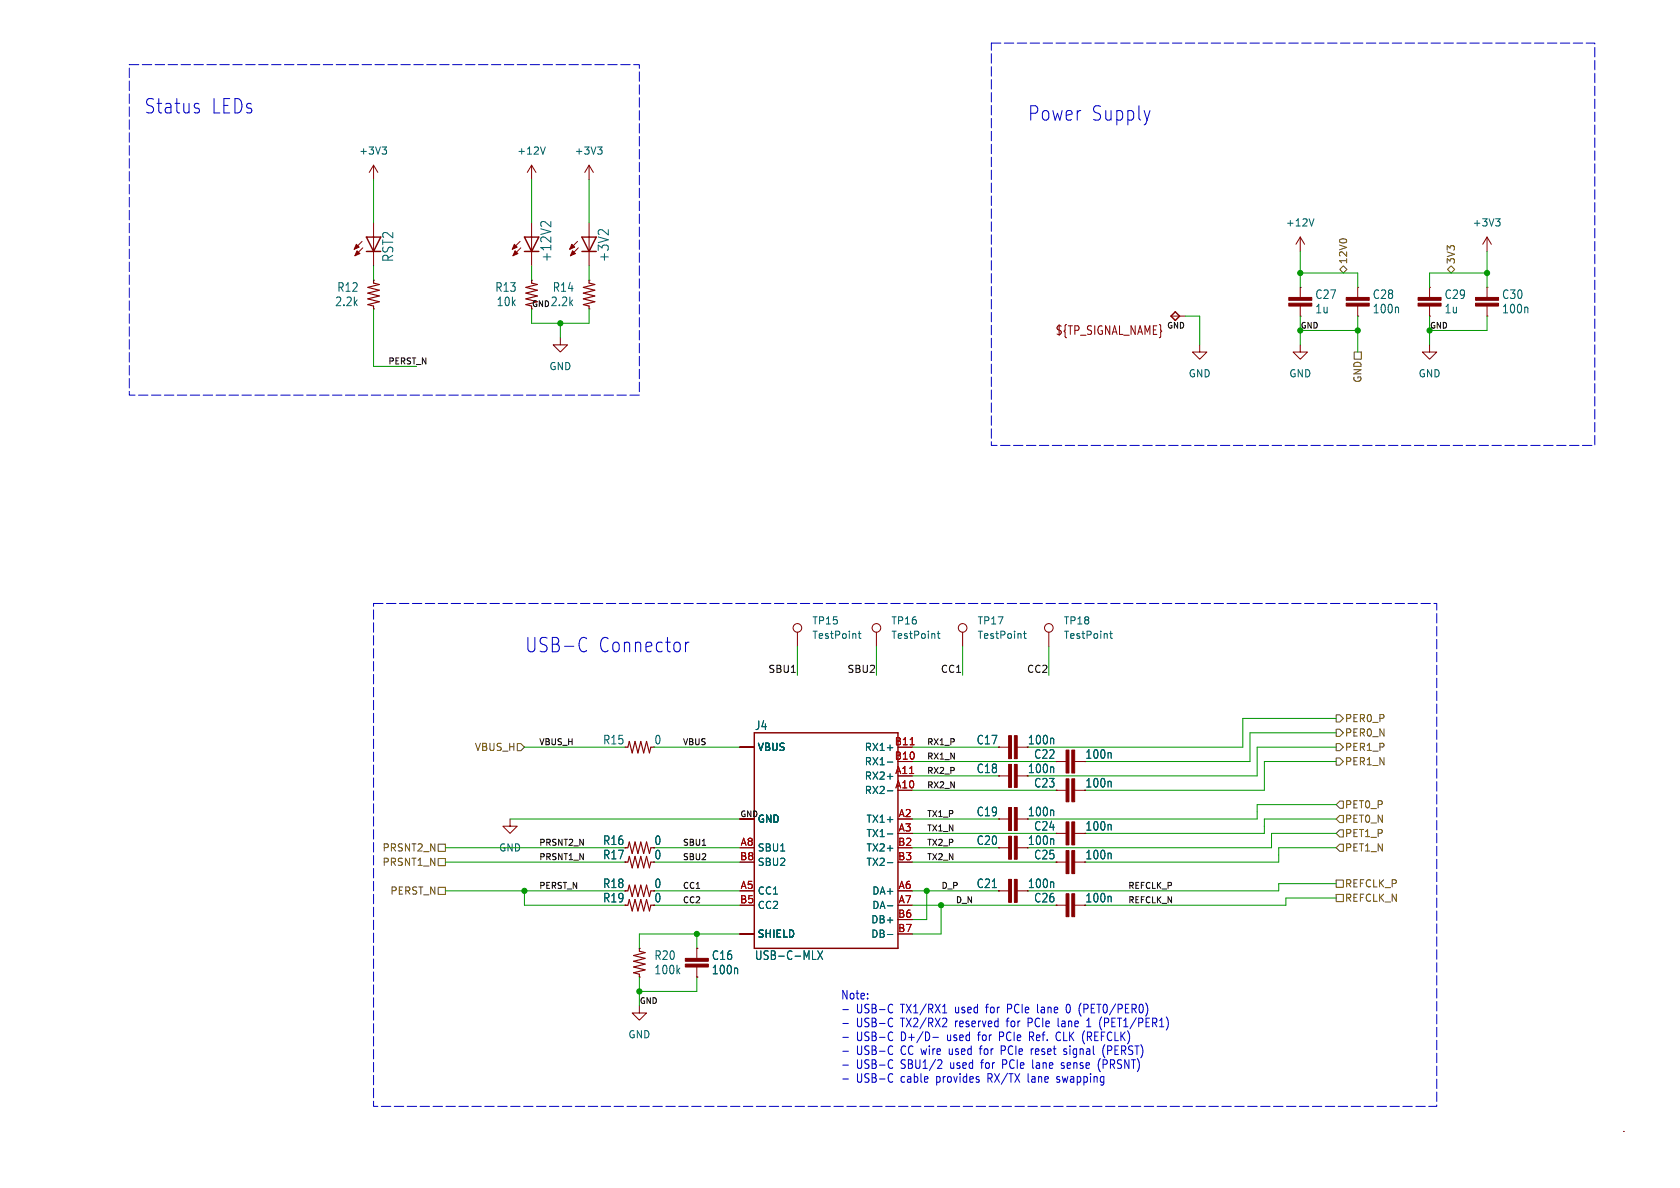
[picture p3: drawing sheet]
<svg xmlns="http://www.w3.org/2000/svg" width="297mm" height="210mm" viewBox="0 0 297 210" stroke-linecap="round" stroke-linejoin="round" font-family="sans-serif">
<g fill="none" stroke="#840000" stroke-width=".18">
<path d="M66 29.2v2.6M66 39.4v7.6M66 29.2l-.7 1.3M66 29.2l.8 1.3M94 29.2v2.6M94 39.4v7.6M94 29.2l-.8 1.3M94 29.2l.7 1.3M104.1 29.2v2.6M104.1 39.4v7.6M104.1 29.2l-.7 1.3M104.1 29.2l.8 1.3"/>
<path d="M64 42.7l-1.4 1.4M64.1 43.8l-1.4 1.4M66 54.6h.1M66 49.5h.1M91.9 42.7l-1.3 1.4M92.1 43.8l-1.4 1.4M94 49.5h.1M99.1 59.7v1.3h1.2l-1.2 1.2-1.3-1.2h1.3M102.1 42.7l-1.4 1.4M102.2 43.8l-1.4 1.4M104.1 54.6h.1M104.1 49.5h.1"/>
<path d="M207 55.9h2.5M229.9 50.8h.1M229.9 55.9h.1M229.9 41.9l-.8 1.3M229.9 41.9v2.6M229.9 50.8v1.8M229.9 54.1v1.8M229.9 41.9l.7 1.3M240 50.8h.1M240 55.9h.1M240 50.8v1.8M240 54.1v1.8"/>
<path d="M252.7 50.8h.1M252.7 55.9h.1M252.7 50.8v1.8M252.7 54.1v1.8M262.9 50.8h.1M262.9 55.9h.1M262.9 41.9v2.6M262.9 50.8v1.8M262.9 54.1v1.8M262.9 41.9l-.8 1.3M262.9 41.9l.8 1.3M212.1 61v1.2h1.3l-1.3 1.3-1.3-1.3h1.3"/>
<path d="M229.9 61v1.2h1.2l-1.2 1.3-1.3-1.3h1.3M252.7 61v1.2h1.3l-1.3 1.3-1.2-1.3h1.2M141 111.8v2.5M154.9 111.8v2.5M170.2 111.8v2.5M185.4 111.8v2.5M130.8 132.1h2.5M176.5 137.2h1.8M176.5 132.1h1.8M179.8 137.2h1.8M179.8 132.1h1.8M186.7 134.6h.1"/>
<path d="M186.7 134.6h1.8M186.7 139.7h1.8M190 134.6h1.8M190 139.7h1.8M90.2 144.8v1.3h1.2l-1.2 1.2-1.3-1.2h1.3M130.8 144.8h2.5M176.5 157.5h.1M176.5 144.8h1.8M176.5 149.9h1.8M176.5 157.5h1.8M179.8 144.8h1.8M179.8 149.9h1.8"/>
<path d="M179.8 157.5h1.8M186.7 147.3h1.8M186.7 152.4h1.8M190 147.3h1.8M190 152.4h1.8M113 172.7h.1M113 167.6h.1M113 177.8v1.3h1.3l-1.3 1.2-1.2-1.2h1.2M123.2 167.6h.1M123.2 172.7h.1M123.2 167.6v1.8M123.2 170.9v1.8"/>
<path d="M130.8 165.1h2.5M186.7 160h1.8M190 160h1.8M287 200h.1"/>
<circle cx="141" cy="111" r=".76"/>
<circle cx="154.9" cy="111" r=".76"/>
<circle cx="170.2" cy="111" r=".76"/>
<circle cx="185.4" cy="111" r=".76"/>
</g>
<path d="M64.8 44.5h2.5M64.8 41.9h2.5l-1.3 2.6zM92.7 44.5h2.5M92.7 41.9h2.5l-1.2 2.6zM102.9 44.5h2.5M102.9 41.9h2.5l-1.3 2.6zM207 55.9l.8-.8 .7 .8-.7 .7zM133.3 129.5h25.4v38.1h-25.4z" fill="none" stroke="#840000" stroke-width=".25"/>
<g fill="#840000" stroke="#840000" stroke-width=".18">
<path d="M179.3 135.1h.5v4.1h-.5z"/>
<path d="M178.3 135.1h.5v4.1h-.5z"/>
<path d="M101.1 43.2l.5 .5-.9 .4z"/>
<path d="M101.2 44.3l.5 .5-.9 .4z"/>
<path d="M179.3 130h.5v4.1h-.5z"/>
<path d="M178.3 130h.5v4.1h-.5z"/>
<path d="M238 53.6h4.1v.5h-4.1z"/>
<path d="M238 52.6h4.1v.5h-4.1z"/>
<path d="M121.2 170.4h4v.5h-4z"/>
<path d="M121.2 169.4h4v.5h-4z"/>
<path d="M63 43.2l.5 .5-.9 .4z"/>
<path d="M63.1 44.3l.5 .5-.9 .4z"/>
<path d="M260.9 53.6h4v.5h-4z"/>
<path d="M260.9 52.6h4v.5h-4z"/>
<path d="M189.5 158h.5v4.1h-.5z"/>
<path d="M188.5 158h.5v4.1h-.5z"/>
<path d="M189.5 132.6h.5v4.1h-.5z"/>
<path d="M188.5 132.6h.5v4.1h-.5z"/>
<path d="M250.7 53.6h4.1v.5h-4.1z"/>
<path d="M250.7 52.6h4.1v.5h-4.1z"/>
<path d="M189.5 145.3h.5v4.1h-.5z"/>
<path d="M188.5 145.3h.5v4.1h-.5z"/>
<path d="M227.8 53.6h4.1v.5h-4.1z"/>
<path d="M227.8 52.6h4.1v.5h-4.1z"/>
<path d="M179.3 142.7h.5v4.1h-.5z"/>
<path d="M178.3 142.7h.5v4.1h-.5z"/>
<path d="M189.5 137.7h.5v4h-.5z"/>
<path d="M188.5 137.7h.5v4h-.5z"/>
<path d="M189.5 150.4h.5v4h-.5z"/>
<path d="M188.5 150.4h.5v4h-.5z"/>
<path d="M90.9 43.2l.5 .5-.8 .4z"/>
<path d="M91.1 44.3l.5 .5-.9 .4z"/>
<path d="M179.3 147.8h.5v4.1h-.5z"/>
<path d="M178.3 147.8h.5v4.1h-.5z"/>
<path d="M179.3 155.4h.5v4.1h-.5z"/>
<path d="M178.3 155.4h.5v4.1h-.5z"/>
</g>
<g fill="none" stroke="#006464" stroke-width=".18">
<path d="M67.6 26h.7l-.4 .5M68.1 26.5l.2 .2v.3l-.2 .2M96.4 26l-.4 1.2M97.4 39.2v.9l-1-.9h-.3l-.4 .1-.1 .5M105.7 26h.7l-.4 .5M106.2 26.5l.2 .2v.3l-.2 .2M232.3 38.7l-.4 1.2M264.4 38.7h.8l-.4 .5M264.9 39.2l.3 .2v.3l-.3 .2M107.5 40.6v.9l-1-.8-.4-.1-.3 .1M247.2 54.4v.9M270 54.4l.1 .9"/>
<path d="M151.7 112h.5M151.9 111.6v1.1l.3 .1M165.7 112h.5M165.9 111.6v1.1l.3 .1M180.9 112h.5M181.1 111.6v1.1l.3 .1M196.2 112h.5M196.4 111.6v1.1l.3 .1M156.9 139.8h.9M156.9 137.3h.9M156.9 134.7h.9M156.9 132.2h.9"/>
<path d="M186.2 135.6l.1 1M186.2 130.6l.1 .9M196.4 133.1v.9M196.4 138.2v.9M156.9 147.4h.9M156.9 152.5h.9M186.2 143.3l.1 .9M186.2 148.3l.1 1M186.2 156l.1 .9M196.4 158.5v.9M196.4 145.8v.9M196.4 150.9v.9"/>
<path d="M130.3 171.2l.1 .9M143.6 169.6h.7M144.6 168.1l.8 1.5M145.4 168.1l-.8 1.5M156.9 160.1h.9M156.9 165.2h.9"/>
</g>
<path d="M66 49.5v.5l1.1 .3-2.1 .5 2.1 .5-2.1 .5 2.1 .5-2.1 .5 2.1 .5-2.1 .5 1 .3v.5M94 49.5v.5l1 .3-2 .5 2 .5-2 .5 2 .5-2 .5 2 .5-2 .5 1 .3M104.1 49.5v.5l1.1 .3-2.1 .5 2.1 .5-2.1 .5 2.1 .5-2.1 .5 2.1 .5-2.1 .5 1 .3v.5M110.5 132.1h.5l.3-1 .5 2 .5-2 .5 2 .5-2 .5 2 .5-2 .5 2 .3-1M110.5 152.4h.5l.3-1 .5 2 .5-2 .5 2 .5-2 .5 2 .5-2 .5 2 .3-1M110.5 157.5h.5l.3-1 .5 2 .5-2 .5 2 .5-2 .5 2 .5-2 .5 2 .3-1M110.5 149.9h.5l.3-1.1 .5 2.1 .5-2.1 .5 2.1 .5-2.1 .5 2.1 .5-2.1 .5 2.1 .3-1M110.5 160h.5l.3-1 .5 2 .5-2 .5 2 .5-2 .5 2 .5-2 .5 2 .3-1M113 167.6v.5l1 .3-2 .5 2 .5-2 .5 2 .5-2 .5 2 .6-2 .5 1 .2v.5" fill="none" stroke="#840000" stroke-width=".2"/>
<path d="M160.9 131.7h.7" fill="none" stroke="#a90000" stroke-width=".18"/>
<g fill="none" stroke="#725600" stroke-width=".18">
<path d="M236.9 47.6l.6-.6 .6 .6-.6 .7zM255.9 47.6l.6-.6 .7 .6-.7 .7zM239.4 62.2h1.3v1.3h-1.3zM91.4 131.4h.7l.6 .7-.6 .6h-.7zM236.2 126.4h.7l.6 .6-.6 .6h-.7zM236.2 131.4h.7l.6 .7-.6 .6h-.7zM236.2 128.9h.7l.6 .6-.6 .7h-.7zM236.2 134h.7l.6 .6-.6 .7h-.7zM77.5 149.2h1.2v1.3h-1.2zM77.5 156.8h1.2v1.3h-1.2zM77.5 151.8h1.2v1.2h-1.2zM236.2 155.6h1.3v1.2h-1.3z"/>
<path d="M236.2 144.8l.7-.7h.6v1.3h-.6zM236.2 147.3l.7-.6h.6v1.3h-.6zM236.2 158.1h1.3v1.3h-1.3zM236.9 149.2h.6v1.3h-.6l-.7-.6zM236.9 141.6h.6v1.3h-.6l-.7-.7z"/>
</g>
<path d="M124.2 149.4h.6" fill="none" stroke="#0f0f0f" stroke-width=".18"/>
<g fill="none" stroke="#0000c2" stroke-width=".18">
<path d="M35 19.1a.44 .44 0 0 1 .3 .4 .44 .44 0 0 1-.3 .5M35 18.3l.2 .1M203.3 19.5l-.5 1.7M103.1 112.7l.6 .2M103.7 115l-.6 .2M121.2 113.5v1.7M121.8 113.5a.56 .56 0 0 0-.6 .5M149 178.5h1M157.6 177.5l.2 .2M157.6 180l.2 .1M157.8 178.9l-.2 .2M166.6 179.1h.8"/>
<path d="M183.4 177.5v1.3l.2 .3M187.1 180v1.3l.1 .2M188.9 177.5h-.1a1.06 1.06 0 0 0 0 1.6h.1M192.5 180v1.5M149 180.9h1M149 183.4h1M149 185.8h1M149 188.3h1M149 190.7h1M157.6 182.4l.2 .2M157.6 184.9l.2 .1M157.6 187.3l.2 .2"/>
<path d="M157.6 189.8l.2 .1M157.8 181.4l-.2 .1M157.8 183.8l-.2 .2M157.8 186.3l-.2 .1M157.8 188.7l-.2 .2M157.8 191.2l-.2 .1M164.9 183.4h1M166.5 187.5v.5l-.8 .9h.8M166.6 181.5h.8M167.3 180.1v.5M173.1 185.4h.5M177 184.9v1.5"/>
<path d="M177 185.7h.5M182 182.4v1.6M182 183.2h.5M182.6 187.3v1.3l.1 .3M182.7 185.4l-.3 .1M186.8 191.2l.4 .1M186.8 182.7l-.1 .6a.62 .62 0 0 0 .4 .7M187 190.3l-.2 .2 .2 .3M187.1 182.4l-.2 .1M187.6 188.8l.4 .1M188 187.9h-.2l-.2 .2 .1 .2 .3 .1M188.1 185.5v.3l.3 .1 .2 .2"/>
<path d="M188.6 186.2l-.2 .2-.4-.1M192.1 181.5h.8M194.2 187.8v1l.3 .6M195 185.3v1l.3 .7"/>
</g>
<path d="M22.9 11.4h90.1v58.5h-90.1v-58.5M175.3 7.6h106.6v71.1h-106.6v-71.1M66 106.7h188v88.9h-188v-88.9" fill="none" stroke="#0000c2" stroke-width=".18" stroke-dasharray="1.7 .6"/>
<g fill="none" stroke="#009600" stroke-width=".18">
<path d="M66 31.8v7.6M94 31.8v7.6M104.1 31.8v7.6M66 47v2.5M66 54.6v10.2h7.7M94 54.6v2.6h10.1v-2.6M94 47v2.5M99.1 57.2v2.5M104.1 47v2.5M209.5 55.9h2.6v5.1M229.9 48.3h10.1v2.5M229.9 44.5v6.3"/>
<path d="M229.9 55.9v5.1M229.9 58.4h10.1M240 55.9v6.3M252.7 55.9v5.1M262.9 55.9v2.5h-10.2M262.9 48.3h-10.2v2.5M262.9 44.5v6.3M141 114.3v5.1M154.9 114.3v5.1M170.2 114.3v5.1M185.4 114.3v5.1M92.7 132.1h17.8"/>
<path d="M115.6 132.1h15.2M161.3 137.2h15.2M161.3 132.1h15.2M161.3 139.7h25.4M161.3 134.6h25.4M236.2 132.1h-14v5.1h-40.6M236.2 127h-16.5v5.1h-38.1M236.2 134.6h-12.7v5.1h-31.7M236.2 129.5h-15.2v5.1h-29.2M78.7 157.5h31.8M78.7 152.4h31.8M78.7 149.9h31.8"/>
<path d="M90.2 144.8h40.6M92.7 157.5v2.5h17.8M115.6 157.5h15.2M115.6 152.4h15.2M115.6 149.9h15.2M161.3 144.8h15.2M161.3 157.5h15.2M161.3 147.3h25.4M161.3 152.4h25.4M161.3 149.9h15.2M163.8 157.5v5.1h-2.5M236.2 142.2h-14v2.6h-40.6"/>
<path d="M236.2 144.8h-12.7v2.5h-31.7M236.2 156.2h-10.1v1.3h-44.5M236.2 158.8h-8.9v1.2h-35.5M236.2 147.3h-11.4v2.6h-43.2M236.2 149.9h-10.1v2.5h-34.3M113 172.7v5.1M115.6 160h15.2M123.2 165.1v2.5M123.2 172.7v2.6h-10.2M130.8 165.1h-17.8v2.5M161.3 160h25.4M166.4 160v5.1h-5.1"/>
</g>
<g fill="#009600" stroke="#009600" stroke-width=".18">
<circle cx="92.7" cy="157.5" r=".46"/>
<circle cx="229.9" cy="48.3" r=".46"/>
<circle cx="240" cy="58.4" r=".46"/>
<circle cx="229.9" cy="58.4" r=".46"/>
<circle cx="252.7" cy="58.4" r=".46"/>
<circle cx="262.9" cy="48.3" r=".46"/>
<circle cx="166.4" cy="160" r=".46"/>
<circle cx="99.1" cy="57.2" r=".46"/>
<circle cx="113" cy="175.3" r=".46"/>
<circle cx="123.2" cy="165.1" r=".46"/>
<circle cx="163.8" cy="157.5" r=".46"/>
</g>
<g font-size="3.5" fill="#0000c2">
<text x="25.4" y="20.3">Status</text>
<text x="37.2" y="20.3">LEDs</text>
<text x="181.6" y="21.6">Power</text>
<text x="192.8" y="21.6">Supply</text>
<text x="92.7" y="115.5">USB-C</text>
<text x="105.7" y="115.5">Connector</text>
</g>
<g font-size="2.5" fill="#006464">
<text x="69.7" y="46.4" transform="rotate(-90 69.7 46.4)">RST2</text>
<text x="97.7" y="46.4" transform="rotate(-90 97.7 46.4)">+12V2</text>
<text x="107.8" y="46.4" transform="rotate(-90 107.8 46.4)">+3V2</text>
</g>
<g font-size="2.1" fill="#006464">
<text x="59.5" y="51.8">R12</text>
<text x="87.5" y="51.8">R13</text>
<text x="97.6" y="51.8">R14</text>
<text x="232.4" y="53.1">C27</text>
<text x="242.6" y="53.1">C28</text>
<text x="255.3" y="53.1">C29</text>
<text x="265.4" y="53.1">C30</text>
<text x="59.2" y="54.3">2.2k</text>
<text x="87.7" y="54.3">10k</text>
<text x="97.3" y="54.3">2.2k</text>
<text x="232.4" y="55.6">1u</text>
<text x="242.6" y="55.6">100n</text>
<text x="255.3" y="55.6">1u</text>
<text x="265.4" y="55.6">100n</text>
<text x="106.5" y="131.8">R15</text>
<text x="115.6" y="131.8">0</text>
<text x="133.4" y="129.3">J4</text>
<text x="182.7" y="134.3">C22</text>
<text x="106.5" y="149.6">R16</text>
<text x="106.5" y="157.2">R18</text>
<text x="172.6" y="157.2">C21</text>
<text x="115.6" y="169.9">R20</text>
<text x="115.6" y="172.4">100k</text>
<text x="125.7" y="169.9">C16</text>
<text x="125.7" y="172.4">100n</text>
<text x="133.4" y="169.9">USB-C-MLX</text>
</g>
<g font-size="2.1" fill="#840000">
<text x="186.5" y="59.4">${TP_SIGNAL_NAME}</text>
<text x="172.6" y="131.8">C17</text>
<text x="181.6" y="131.8">100n</text>
<text x="172.6" y="136.9">C18</text>
<text x="181.6" y="136.9">100n</text>
<text x="191.8" y="134.3">100n</text>
<text x="182.7" y="139.4">C23</text>
<text x="191.8" y="139.4">100n</text>
<text x="115.6" y="149.6">0</text>
<text x="172.6" y="144.5">C19</text>
<text x="172.6" y="149.6">C20</text>
<text x="181.6" y="144.5">100n</text>
<text x="181.6" y="149.6">100n</text>
<text x="182.7" y="147">C24</text>
<text x="191.8" y="147">100n</text>
<text x="106.5" y="152.1">R17</text>
<text x="115.6" y="152.1">0</text>
<text x="182.7" y="152.1">C25</text>
<text x="191.8" y="152.1">100n</text>
<text x="106.5" y="159.7">R19</text>
<text x="115.6" y="159.7">0</text>
<text x="115.6" y="157.2">0</text>
<text x="181.6" y="157.2">100n</text>
<text x="182.7" y="159.7">C26</text>
<text x="191.8" y="159.7">100n</text>
</g>
<g font-size="2.1" fill="#0000c2">
<text x="148.6" y="177">Note:</text>
<text x="151.4" y="179.4">USB-C</text>
<text x="159.3" y="179.4">TX1/RX1</text>
<text x="169.1" y="179.4">used</text>
<text x="174.8" y="179.4">for</text>
<text x="178.7" y="179.4">PCIe</text>
<text x="184.2" y="179.4">lane</text>
<text x="189.5" y="179.4">0 (PET0/PER0)</text>
<text x="151.4" y="181.9">USB-C</text>
<text x="151.4" y="184.4">USB-C</text>
<text x="159.3" y="181.9">TX2/RX2</text>
<text x="159.3" y="184.4">D+/D-</text>
<text x="167.7" y="184.4">used</text>
<text x="169.1" y="181.9">reserved</text>
<text x="173.4" y="184.4">for</text>
<text x="177.3" y="184.4">PCIe</text>
<text x="178.4" y="181.9">for</text>
<text x="182.3" y="181.9">PCIe</text>
<text x="182.8" y="184.4">Ref.</text>
<text x="187.7" y="184.4">CLK (REFCLK)</text>
<text x="187.8" y="181.9">lane</text>
<text x="193.2" y="181.9">1 (PET1/PER1)</text>
<text x="151.4" y="186.8">USB-C</text>
<text x="151.4" y="189.3">USB-C</text>
<text x="151.4" y="191.7">USB-C</text>
<text x="159.3" y="186.8">CC wire</text>
<text x="159.3" y="189.3">SBU1/2</text>
<text x="159.3" y="191.7">cable</text>
<text x="165.8" y="191.7">provides</text>
<text x="168.2" y="186.8">used</text>
<text x="168.2" y="189.3">used</text>
<text x="173.9" y="186.8">for</text>
<text x="173.9" y="189.3">for</text>
<text x="175" y="191.7">RX/TX</text>
<text x="177.8" y="186.8">PCIe</text>
<text x="177.8" y="189.3">PCIe</text>
<text x="182.3" y="191.7">lane</text>
<text x="183.3" y="186.8">reset</text>
<text x="183.3" y="189.3">lane</text>
<text x="187.7" y="191.7">swapping</text>
<text x="188.7" y="189.3">sense</text>
<text x="189.3" y="186.8">signal</text>
<text x="195.3" y="189.3">(PRSNT)</text>
<text x="196.3" y="186.8">(PERST)</text>
</g>
<g font-size="1.8" fill="#006464">
<text x="63.4" y="27.5">+3V3</text>
<text x="91.3" y="27.5">+12V</text>
<text x="101.5" y="27.5">+3V3</text>
<text x="227.2" y="40.2">+12V</text>
<text x="260.2" y="40.2">+3V3</text>
<text x="97" y="65.6">GND</text>
<text x="210.1" y="66.9">GND</text>
<text x="227.8" y="66.9">GND</text>
<text x="250.7" y="66.9">GND</text>
<text x="143.5" y="113.1">TestPoint</text>
<text x="143.5" y="110.6">TP15</text>
<text x="157.5" y="113.1">TestPoint</text>
<text x="157.5" y="110.6">TP16</text>
<text x="172.7" y="113.1">TestPoint</text>
<text x="172.7" y="110.6">TP17</text>
<text x="188" y="113.1">TestPoint</text>
<text x="188" y="110.6">TP18</text>
<text x="133.9" y="132.9">VBUS</text>
<text x="152.8" y="135.5">RX1-</text>
<text x="152.8" y="132.9">RX1+</text>
<text x="152.8" y="140.6">RX2-</text>
<text x="152.8" y="138">RX2+</text>
<text x="133.9" y="145.6">GND</text>
<text x="153.1" y="145.6">TX1+</text>
<text x="153.1" y="148.2">TX1-</text>
<text x="88.1" y="150.7">GND</text>
<text x="133.9" y="150.7">SBU1</text>
<text x="133.9" y="153.3">SBU2</text>
<text x="153.1" y="150.7">TX2+</text>
<text x="153.1" y="153.3">TX2-</text>
<text x="133.9" y="158.3">CC1</text>
<text x="133.9" y="160.9">CC2</text>
<text x="154.1" y="158.3">DA+</text>
<text x="154.1" y="160.9">DA-</text>
<text x="133.9" y="166">SHIELD</text>
<text x="153.9" y="163.4">DB+</text>
<text x="153.9" y="166">DB-</text>
<text x="111" y="183.7">GND</text>
</g>
<g font-size="1.8" fill="#725600">
<text x="238.4" y="46.8" transform="rotate(-90 238.4 46.8)">12V0</text>
<text x="257.4" y="46.8" transform="rotate(-90 257.4 46.8)">3V3</text>
<text x="240.9" y="67.8" transform="rotate(-90 240.9 67.8)">GND</text>
<text x="237.7" y="127.9">PER0_P</text>
<text x="237.7" y="130.4">PER0_N</text>
<text x="83.8" y="132.9">VBUS_H</text>
<text x="237.7" y="132.9">PER1_P</text>
<text x="237.7" y="135.5">PER1_N</text>
<text x="237.7" y="143.1">PET0_P</text>
<text x="237.7" y="145.6">PET0_N</text>
<text x="237.7" y="148.2">PET1_P</text>
<text x="67.5" y="150.7">PRSNT2_N</text>
<text x="67.5" y="153.3">PRSNT1_N</text>
<text x="237.7" y="150.7">PET1_N</text>
<text x="68.9" y="158.3">PERST_N</text>
<text x="237.7" y="157.1">REFCLK_P</text>
<text x="237.7" y="159.6">REFCLK_N</text>
</g>
<g font-size="1.8" fill="#0f0f0f">
<text x="135.7" y="119">SBU1</text>
<text x="149.7" y="119">SBU2</text>
<text x="166.2" y="119">CC1</text>
<text x="181.5" y="119">CC2</text>
</g>
<g font-size="1.8" fill="#a90000">
<text x="158.1" y="131.8">B11</text>
<text x="158.1" y="134.4">B10</text>
<text x="158.2" y="136.9">A11</text>
<text x="158.2" y="139.4">A10</text>
<text x="130.8" y="149.6">A8</text>
<text x="158.7" y="149.6">B2</text>
<text x="158.8" y="144.5">A2</text>
<text x="158.8" y="147.1">A3</text>
<text x="130.7" y="152.1">B8</text>
<text x="158.7" y="152.1">B3</text>
<text x="130.7" y="159.8">B5</text>
<text x="130.8" y="157.2">A5</text>
<text x="158.8" y="157.2">A6</text>
<text x="158.8" y="159.8">A7</text>
<text x="158.7" y="162.3">B6</text>
<text x="158.7" y="164.8">B7</text>
</g>
<g font-size="1.5" fill="#0f0f0f">
<text x="68.6" y="64.5">PERST_N</text>
<text x="95.2" y="131.8">VBUS_H</text>
<text x="120.6" y="131.8">VBUS</text>
<text x="163.8" y="131.8">RX1_P</text>
<text x="163.8" y="134.3">RX1_N</text>
<text x="163.8" y="136.9">RX2_P</text>
<text x="163.8" y="139.4">RX2_N</text>
<text x="95.2" y="149.6">PRSNT2_N</text>
<text x="120.6" y="149.6">SBU1</text>
<text x="163.8" y="144.5">TX1_P</text>
<text x="163.8" y="147">TX1_N</text>
<text x="163.8" y="149.6">TX2_P</text>
<text x="95.2" y="152.1">PRSNT1_N</text>
<text x="120.6" y="152.1">SBU2</text>
<text x="163.8" y="152.1">TX2_N</text>
<text x="95.2" y="157.2">PERST_N</text>
<text x="120.6" y="159.7">CC2</text>
<text x="120.6" y="157.2">CC1</text>
<text x="166.4" y="157.2">D_P</text>
<text x="168.9" y="159.7">D_N</text>
<text x="199.4" y="157.2">REFCLK_P</text>
<text x="199.4" y="159.7">REFCLK_N</text>
</g>
<g font-size="1.4" fill="#0f0f0f">
<text x="94" y="54.3">GND</text>
<text x="206.2" y="58.1">GND</text>
<text x="229.9" y="58.1">GND</text>
<text x="252.7" y="58.1">GND</text>
<text x="113" y="177.5">GND</text>
</g>
<text font-size="1.4" fill="#006464" x="130.8" y="144.5">GND</text>
</svg>
